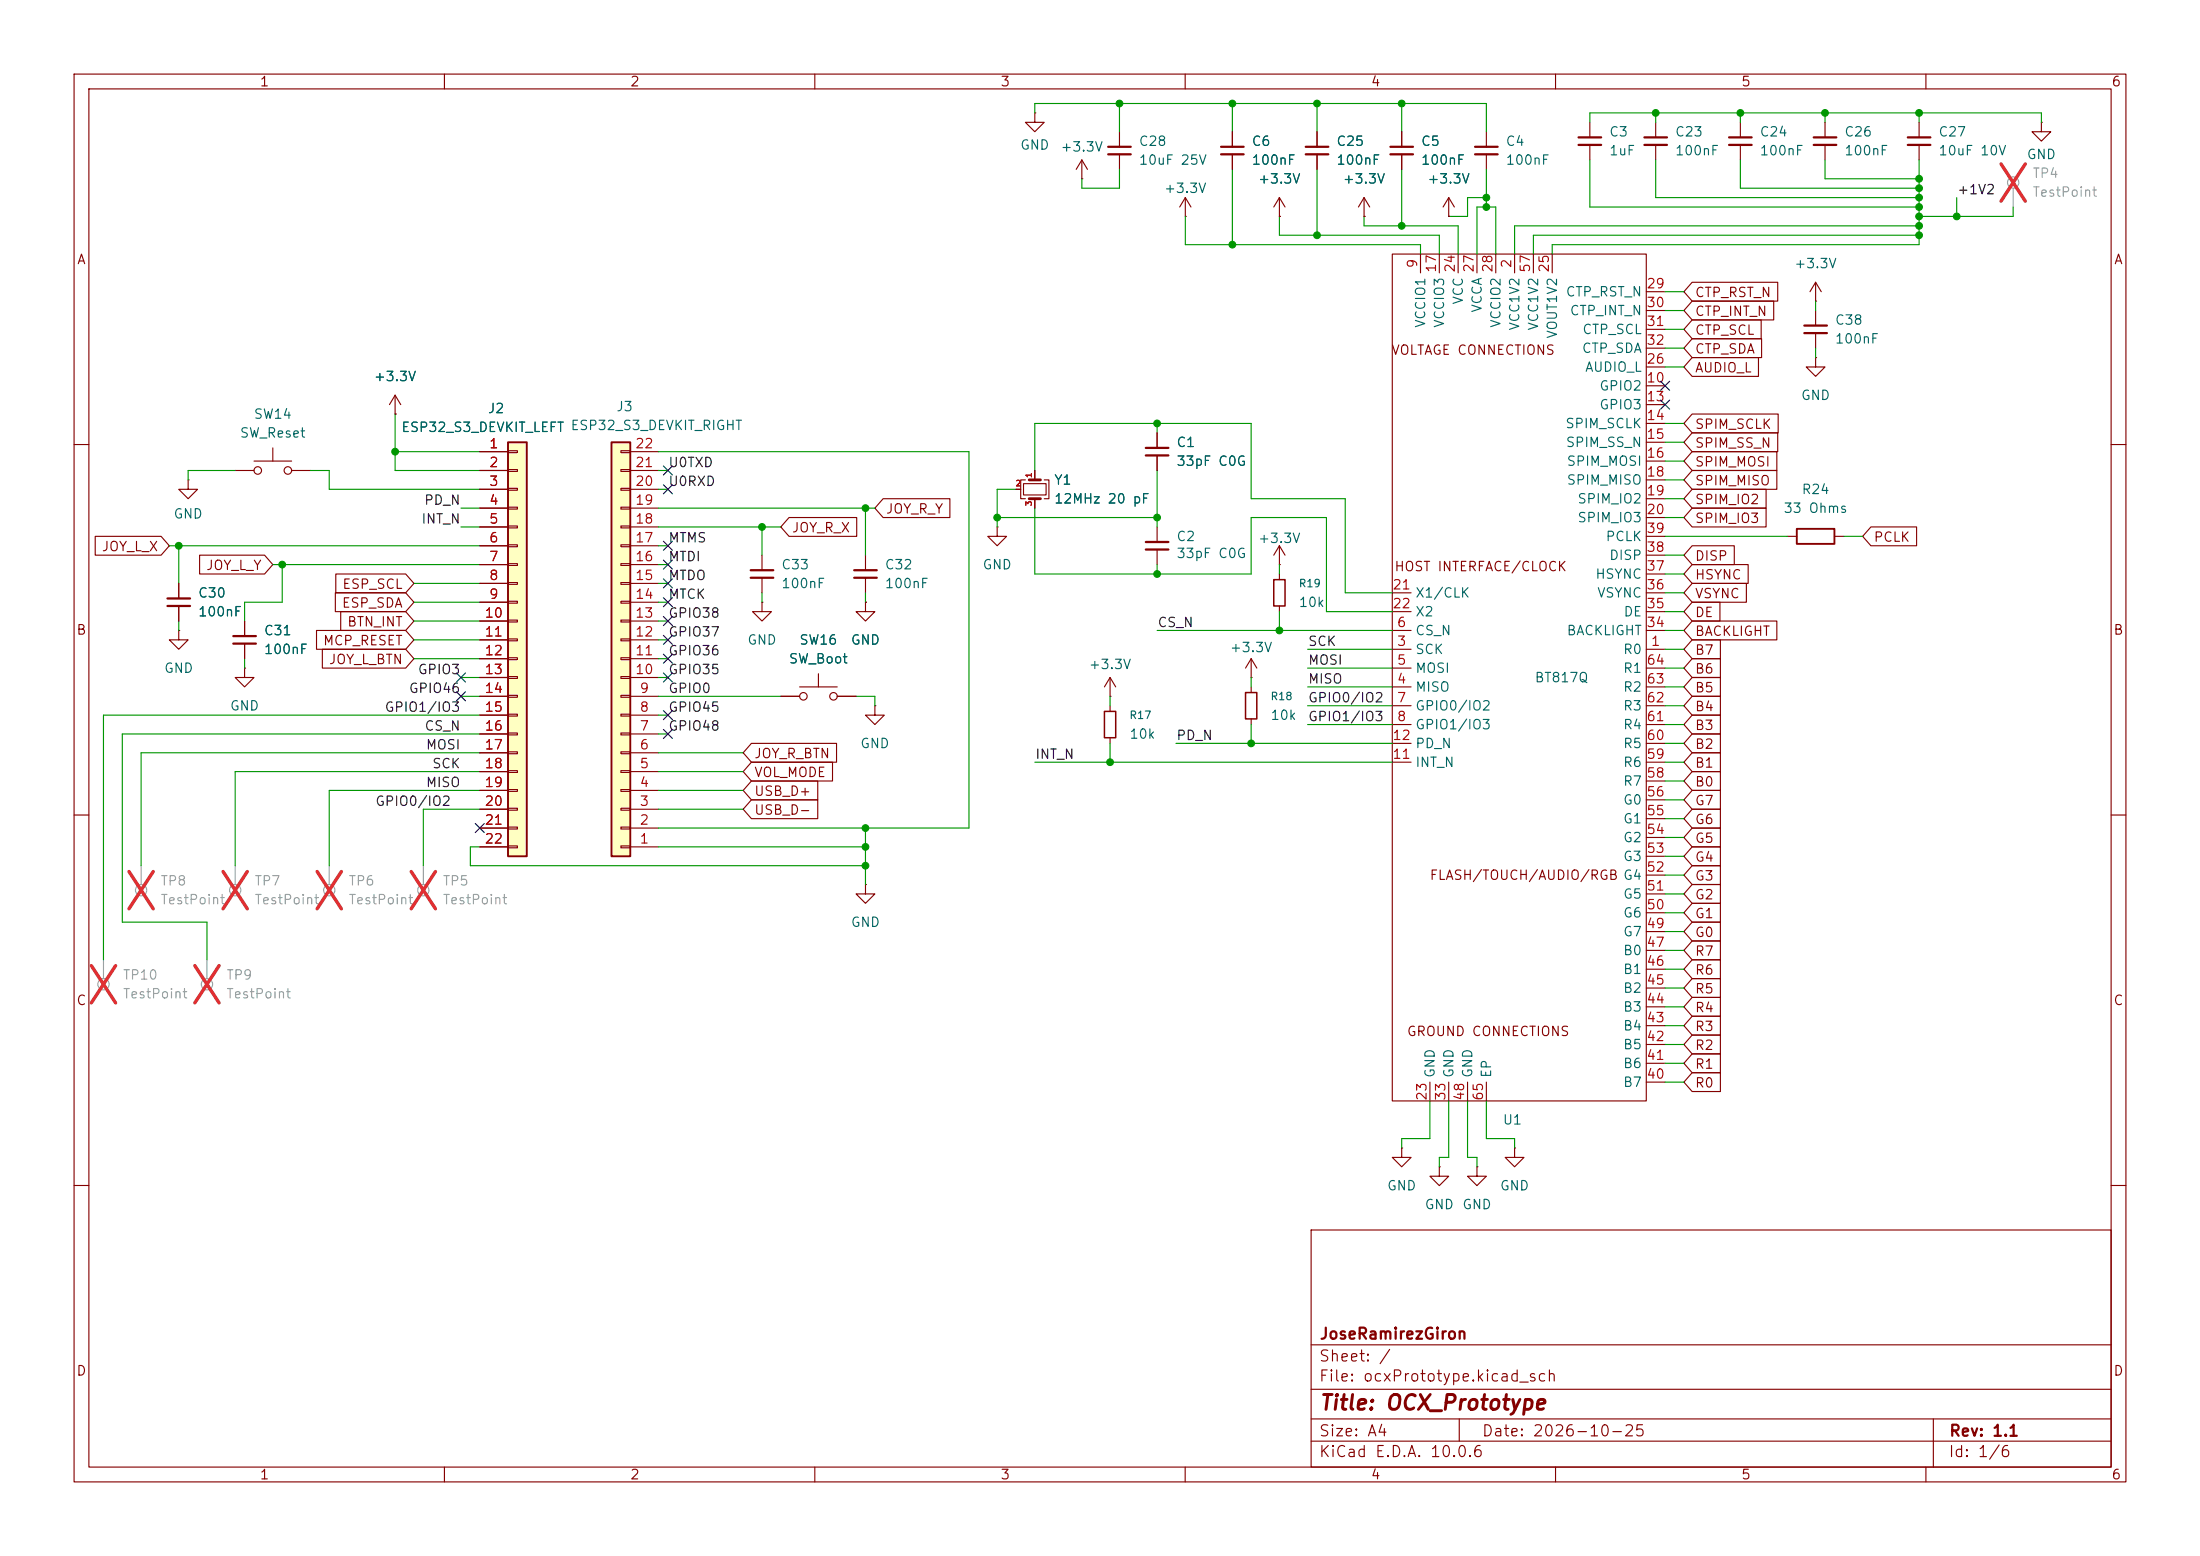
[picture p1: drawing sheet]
<svg xmlns="http://www.w3.org/2000/svg" width="297mm" height="210mm" viewBox="0 0 297 210" stroke-linecap="round" stroke-linejoin="round" font-family="sans-serif">
<g fill="none" stroke="#840000" stroke-width=".15">
<path d="M10 10h277v190h-277zM12 12h273v186h-273zM60 10v2M110 10v2M160 10v2M210 10v2M260 10v2M245.1 41.9v2M245.1 45v2M10 60h2M31.7 63.5h2.6M34.3 62.2h5.1"/>
<path d="M36.8 60.5v1.7M39.4 63.5h2.5M285 60h2M33 83.8v2.1M33 86.9v2M10 110h2M285 110h2M10 160h2M177 166h108v32h-108zM285 160h2M60 198v2M110 198v2"/>
<path d="M160 198v2M177 194.5h108M177 191.5h108M177 187.5h108M177 181.5h108M197 191.5v3M210 198v2M260 198v2M261 191.5v6.5"/>
<circle cx="34.8" cy="63.5" r=".51"/>
<circle cx="38.9" cy="63.5" r=".51"/>
</g>
<path d="M243.6 43.9h3M243.6 45h3M31.5 85.9h3M31.5 86.9h3" fill="none" stroke="#840000" stroke-width=".3"/>
<path d="M82.5 59.7h2.6v55.9h-2.6z" fill="#ffffc2"/>
<path d="M82.5 59.7h2.6v55.9h-2.6z" fill="none" stroke="#840000" stroke-width=".25"/>
<g fill="none" stroke="#840000" stroke-width=".15">
<path d="M151.1 17.8v2M200.7 17.8v2M214.6 16.5v2M214.6 19.6v2M223.5 16.5v2M223.5 19.6v2M234.9 16.5v2M234.9 19.6v2M246.4 16.5v2M246.4 19.6v2M259.1 16.5v2M259.1 19.6v2"/>
<path d="M151.1 20.8v2.1M200.7 20.8v2.1M245.1 38.1l-.8 1.3M245.1 38.1l.8 1.3M245.1 38.1v2.5M53.3 55.9h.1M53.3 53.3l-.7 1.3M53.3 53.3l.8 1.3M53.3 53.3v2.6M245.1 40.6h.1M83.8 78.6h1.3v.3h-1.3zM83.8 76.1h1.3v.2h-1.3z"/>
<path d="M83.8 73.5h1.3v.3h-1.3zM83.8 71h1.3v.2h-1.3zM83.8 68.5h1.3v.2h-1.3zM83.8 65.9h1.3v.3h-1.3zM83.8 63.4h1.3v.2h-1.3zM83.8 60.8h1.3v.3h-1.3zM85.1 78.7h3.8M85.1 76.2h3.8M85.1 73.7h3.8M85.1 71.1h3.8M85.1 68.6h3.8M85.1 66h3.8"/>
<path d="M85.1 63.5h3.8M85.1 61h3.8M83.8 98.9h1.3v.3h-1.3zM83.8 96.4h1.3v.2h-1.3zM83.8 93.9h1.3v.2h-1.3zM83.8 91.3h1.3v.3h-1.3zM83.8 88.8h1.3v.2h-1.3zM83.8 86.2h1.3v.3h-1.3zM83.8 83.7h1.3v.2h-1.3zM83.8 81.2h1.3v.2h-1.3zM85.1 99.1h3.8M85.1 96.5h3.8"/>
<path d="M85.1 94h3.8M85.1 91.4h3.8M85.1 88.9h3.8M85.1 86.4h3.8M85.1 83.8h3.8M85.1 81.3h3.8M83.8 114.2h1.3v.2h-1.3zM83.8 111.6h1.3v.3h-1.3zM83.8 109.1h1.3v.2h-1.3zM83.8 106.6h1.3v.2h-1.3zM83.8 104h1.3v.3h-1.3zM83.8 101.5h1.3v.2h-1.3z"/>
<path d="M85.1 114.3h3.8M85.1 111.8h3.8M85.1 109.2h3.8M85.1 106.7h3.8M85.1 104.1h3.8M85.1 101.6h3.8"/>
</g>
<g fill="none" stroke="#840000" stroke-width=".3">
<path d="M149.6 19.8h3.1M199.1 19.8h3.1M213.1 18.5h3.1M213.1 19.6h3.1M222 18.5h3M222 19.6h3M233.4 18.5h3.1M233.4 19.6h3.1M244.9 18.5h3M244.9 19.6h3M257.6 18.5h3M257.6 19.6h3"/>
<path d="M149.6 20.8h3.1M199.1 20.8h3.1"/>
</g>
<path d="M68.6 59.7h2.5v55.9h-2.5z" fill="#ffffc2"/>
<path d="M68.6 59.7h2.5v55.9h-2.5zM242.6 71.4h5v2h-5z" fill="none" stroke="#840000" stroke-width=".25"/>
<g fill="none" stroke="#840000" stroke-width=".15">
<path d="M139.7 15.2v1.3h1.3l-1.3 1.3-1.3-1.3h1.3M139.7 15.2h.1M166.4 17.8v2M177.8 17.8v2M189.2 17.8v2M275.6 16.5v1.3h1.3l-1.3 1.3-1.3-1.3h1.3M275.6 16.5h.1M146 24.1h.1M146 21.6l-.7 1.3M146 21.6l.8 1.3M146 21.6v2.5M160 29.2h.1"/>
<path d="M160 26.7l-.7 1.2M160 26.7l.8 1.2M160 26.7v2.5M166.4 20.8v2.1M172.7 29.2h.1M172.7 26.7v2.5M172.7 26.7l-.7 1.2M172.7 26.7l.8 1.2M177.8 20.8v2.1M184.1 29.2h.1M184.1 26.7l-.7 1.2M184.1 26.7l.8 1.2"/>
<path d="M184.1 26.7v2.5M188 34.3h34.2v114.3h-34.2zM189.2 20.8v2.1M191.8 34.3v2.5M194.3 34.3v2.5M195.6 29.2h.1M195.6 26.7v2.5M195.6 26.7l-.8 1.2M195.6 26.7l.7 1.2M196.8 34.3v2.5M199.4 34.3v2.5M201.9 34.3v2.5"/>
<path d="M204.5 34.3v2.5M207 34.3v2.5M209.5 34.3v2.5M222.2 39.4h2.6M228.4 38.1h11.6v2.5h-11.6l-1.1-1.2zM53.3 55.9h.1M156.2 58.4v2.1M222.2 52.1h2.6M222.2 54.6h2.6M222.2 57.2h2.6M222.2 59.7h2.6M222.2 49.5h2.6"/>
<path d="M222.2 41.9h2.6M222.2 44.5h2.6M222.2 47h2.6M228.4 55.9h11.7v2.5h-11.7l-1.1-1.2zM228.4 45.7h9.4v2.6h-9.4l-1.1-1.3zM228.4 40.6h11.1v2.6h-11.1l-1.1-1.3zM228.4 43.2h9.4v2.5h-9.4l-1.1-1.2zM228.4 48.3h9v2.5h-9l-1.1-1.3zM228.4 58.4h11.6v2.6h-11.6l-1.1-1.3zM245.1 48.3v1.2h1.3l-1.3 1.3-1.3-1.3h1.3M245.1 48.3h.1M12.9 72.4h8.8l1.2 1.3-1.2 1.2h-8.8z"/>
<path d="M24.1 78.7v2.1M25.4 64.8v1.2h1.3l-1.3 1.3-1.3-1.3h1.3M25.4 64.8h.1M26.9 74.9h8.8l1.1 1.3-1.1 1.3h-8.8zM45.3 77.5h9.5l1.1 1.2-1.1 1.3h-9.5zM64.8 61h3.8M64.8 63.5h3.8M64.8 66h3.8M64.8 68.6h3.8M64.8 71.1h3.8M64.8 73.7h3.8M64.8 76.2h3.8"/>
<path d="M64.8 78.7h3.8M68.6 60.8h1.2v.3h-1.2zM68.6 63.4h1.2v.2h-1.2zM68.6 65.9h1.2v.3h-1.2zM68.6 68.5h1.2v.2h-1.2zM68.6 71h1.2v.2h-1.2zM68.6 73.5h1.2v.3h-1.2zM68.6 76.1h1.2v.2h-1.2zM68.6 78.6h1.2v.3h-1.2zM102.9 74.9v2.1M102.9 78v2M106.5 69.8h9.2v2.6h-9.2l-1.1-1.3z"/>
<path d="M116.8 74.9v2.1M116.8 78v2M119.2 67.3h9v2.6h-9l-1.1-1.3zM134.6 71.1v1.3h1.3l-1.3 1.3-1.3-1.3h1.3M134.6 71.1h.1M137.2 66h.6M138.2 65.3h3v1.5h-3zM138.4 64.8h-.6v2.5h.6M139.7 63.5v1.3M139.7 67.3v1.3M141 64.8h.6v2.5h-.6M156.2 61.5v2"/>
<path d="M156.2 71.1v2.1M156.2 74.2v2M172.7 76.2h.1M172.7 73.7v2.5M172.7 77.5v.7M172.7 73.7l-.7 1.2M172.7 73.7l.8 1.2M222.2 62.2h2.6M222.2 64.8h2.6M222.2 67.3h2.6M222.2 69.9h2.6M222.2 77.5h2.6"/>
<path d="M222.2 74.9h2.6M222.2 72.4h2.6M228.4 66h10v2.6h-10l-1.1-1.3zM228.4 63.5h11.5v2.5h-11.5l-1.1-1.2zM228.4 68.6h10v2.5h-10l-1.1-1.2zM228.4 61h11.5v2.5h-11.5l-1.1-1.3zM228.4 76.2h7.6v2.5h-7.6l-1.1-1.2zM228.4 78.7h7.4v2.6h-7.4l-1.1-1.3zM228.4 73.7h5.7v2.5h-5.7l-1.1-1.3zM241.3 72.4h1.3M247.6 72.4h1.3M252.6 71.1h6.1v2.6h-6.1l-1.1-1.3z"/>
<path d="M24.1 85.1v1.3h1.3l-1.3 1.2-1.2-1.2h1.2M24.1 85.1h.1M24.1 81.8v2M33 90.2v1.2h1.3l-1.3 1.3-1.3-1.3h1.3M33 90.2h.1M33 83.8v2.1M33 86.9v2M42.7 85.1h12.1l1.1 1.3-1.1 1.2h-12.1zM43.5 87.6h11.3l1.1 1.3-1.1 1.3h-11.3zM45.3 80h9.5l1.1 1.3-1.1 1.3h-9.5zM46 82.5h8.8l1.1 1.3-1.1 1.3h-8.8zM64.8 81.3h3.8"/>
<path d="M64.8 83.8h3.8M64.8 86.4h3.8M64.8 88.9h3.8M64.8 91.4h3.8M64.8 94h3.8M64.8 96.5h3.8M64.8 99.1h3.8M68.6 81.2h1.2v.2h-1.2zM68.6 83.7h1.2v.2h-1.2zM68.6 86.2h1.2v.3h-1.2zM68.6 88.8h1.2v.2h-1.2zM68.6 91.3h1.2v.3h-1.2z"/>
<path d="M68.6 93.9h1.2v.2h-1.2zM68.6 96.4h1.2v.2h-1.2zM68.6 98.9h1.2v.3h-1.2zM102.9 81.3v1.3h1.2l-1.2 1.2-1.3-1.2h1.3M102.9 81.3h.1M105.4 94h2.5M107.9 92.7h5.1M110.5 90.9v1.8M113 94h2.6M116.8 81.3v1.3h1.3l-1.3 1.2-1.2-1.2h1.2M116.8 81.3h.1M118.1 95.3v1.2h1.3l-1.3 1.3-1.3-1.3h1.3"/>
<path d="M118.1 95.3h.1M149.9 94h.1M149.9 91.4v2.6M149.9 95.3v.7M149.9 99.6v.7M149.9 91.4l-.8 1.3M149.9 91.4l.7 1.3M168.9 91.4h.1M168.9 88.9v2.5M168.9 92.7v.8M168.9 97v.8M168.9 88.9l-.8 1.3"/>
<path d="M168.9 88.9l.8 1.3M172.7 81.8v.8M188 92.7h2.5M188 87.6h2.5M188 90.2h2.5M188 85.1h2.5M188 95.3h2.5M188 97.8h2.5M188 80h2.5M188 82.6h2.5M222.2 92.7h2.6M222.2 87.6h2.6"/>
<path d="M222.2 90.2h2.6M222.2 85.1h2.6M222.2 95.3h2.6M222.2 97.8h2.6M222.2 80h2.6M222.2 82.6h2.6M228.4 86.4h3.9v2.5h-3.9l-1.1-1.3zM228.4 94h3.9v2.5h-3.9l-1.1-1.2zM228.4 88.9h3.9v2.5h-3.9l-1.1-1.2zM228.4 91.4h3.9v2.6h-3.9l-1.1-1.3zM228.4 96.5h3.9v2.6h-3.9l-1.1-1.3zM228.4 99.1h3.9v2.5h-3.9l-1.1-1.3z"/>
<path d="M228.4 83.8h11.5v2.6h-11.5l-1.1-1.3zM228.4 81.3h3.8v2.5h-3.8l-1.1-1.2zM64.8 101.6h3.8M64.8 104.1h3.8M64.8 106.7h3.8M64.8 109.2h3.8M64.8 111.8h3.8M64.8 114.3h3.8M68.6 101.5h1.2v.2h-1.2zM68.6 104h1.2v.3h-1.2zM68.6 106.6h1.2v.2h-1.2zM68.6 109.1h1.2v.2h-1.2z"/>
<path d="M68.6 111.6h1.2v.3h-1.2zM68.6 114.2h1.2v.2h-1.2zM101.4 100.3h11.5v2.6h-11.5l-1.1-1.3zM101.4 102.9h11v2.5h-11l-1.1-1.3zM101.4 105.4h9v2.6h-9l-1.1-1.3zM101.4 107.9h9v2.6h-9l-1.1-1.3zM116.8 119.4v1.3h1.3l-1.3 1.2-1.2-1.2h1.2M116.8 119.4h.1M188 102.9h2.5M188 100.3h2.5M222.2 102.9h2.6M222.2 100.3h2.6"/>
<path d="M222.2 118.1h2.6M222.2 115.6h2.6M222.2 113h2.6M222.2 110.5h2.6M222.2 108h2.6M222.2 105.4h2.6M228.4 109.2h3.9v2.6h-3.9l-1.1-1.3zM228.4 119.4h3.9v2.5h-3.9l-1.1-1.2zM228.4 111.8h3.9v2.5h-3.9l-1.1-1.3zM228.4 114.3h3.9v2.5h-3.9l-1.1-1.2zM228.4 116.8h3.9v2.6h-3.9l-1.1-1.3zM228.4 106.7h3.9v2.5h-3.9l-1.1-1.2z"/>
<path d="M228.4 104.1h3.9v2.6h-3.9l-1.1-1.3zM228.4 101.6h3.9v2.5h-3.9l-1.1-1.2zM222.2 138.4h2.6M222.2 135.9h2.6M222.2 133.4h2.6M222.2 130.8h2.6M222.2 128.3h2.6M222.2 125.7h2.6M222.2 123.2h2.6M222.2 120.7h2.6M228.4 127h3.9v2.5h-3.9l-1.1-1.2zM228.4 124.5h3.9v2.5h-3.9l-1.1-1.3z"/>
<path d="M228.4 121.9h3.9v2.6h-3.9l-1.1-1.3zM228.4 129.5h3.9v2.6h-3.9l-1.1-1.3zM228.4 132.1h3.9v2.5h-3.9l-1.1-1.2zM228.4 134.6h3.9v2.6h-3.9l-1.1-1.3zM228.4 137.2h3.9v2.5h-3.9l-1.1-1.3zM228.4 139.7h3.9v2.5h-3.9l-1.1-1.2zM189.2 154.9v1.3h1.3l-1.3 1.3-1.2-1.3h1.2M189.2 154.9h.1M193 146.1v2.5M194.3 157.5v1.3h1.3l-1.3 1.2-1.3-1.2h1.3M194.3 157.5h.1M195.6 146.1v2.5"/>
<path d="M198.1 146.1v2.5M199.4 157.5v1.3h1.3l-1.3 1.2-1.3-1.2h1.3M199.4 157.5h.1M200.7 146.1v2.5M204.5 154.9v1.3h1.2l-1.2 1.3-1.3-1.3h1.3M204.5 154.9h.1M222.2 146.1h2.6M222.2 143.5h2.6M222.2 141h2.6M228.4 142.2h3.9v2.6h-3.9l-1.1-1.3zM228.4 144.8h3.9v2.5h-3.9l-1.1-1.2z"/>
<circle cx="108.5" cy="94" r=".51"/>
<circle cx="112.5" cy="94" r=".51"/>
</g>
<g fill="none" stroke="#a1a1a1" stroke-width=".15">
<path d="M271.8 25.4v2.5M19 116.8v2.6M31.7 116.8v2.6M44.4 116.8v2.6M57.1 116.8v2.6M14 129.5v2.6M27.9 129.5v2.6"/>
<circle cx="271.8" cy="24.6" r=".76"/>
<circle cx="14" cy="132.8" r=".76"/>
<circle cx="19" cy="120.1" r=".76"/>
<circle cx="27.9" cy="132.8" r=".76"/>
<circle cx="31.7" cy="120.1" r=".76"/>
<circle cx="44.4" cy="120.1" r=".76"/>
<circle cx="57.1" cy="120.1" r=".76"/>
</g>
<g fill="none" stroke="#e12e31" stroke-width=".46">
<path d="M270.1 22.1l3.3 5.1M273.4 22.1l-3.3 5.1M17.4 117.6l3.3 5.1M20.7 117.6l-3.3 5.1M30.1 117.6l3.3 5.1M33.4 117.6l-3.3 5.1M42.8 117.6l3.3 5.1M46.1 117.6l-3.3 5.1M55.5 117.6l3.3 5.1M58.8 117.6l-3.3 5.1M12.3 130.3l3.3 5.1M15.6 130.3l-3.3 5.1"/>
<path d="M26.3 130.3l3.3 5.1M29.6 130.3l-3.3 5.1"/>
</g>
<path d="M138.9 64.8h1.6M138.9 67.3h1.6" fill="none" stroke="#840000" stroke-width=".38"/>
<path d="M172 78.2h1.5v3.6h-1.5zM149.1 96h1.5v3.6h-1.5zM168.1 93.5h1.6v3.5h-1.6z" fill="none" stroke="#840000" stroke-width=".2"/>
<g fill="none" stroke="#840000" stroke-width=".3">
<path d="M164.8 19.8h3.1M176.3 19.8h3M187.7 19.8h3.1M164.8 20.8h3.1M176.3 20.8h3M187.7 20.8h3.1M101.3 77h3.1M101.3 78h3.1M115.3 77h3.1M115.3 78h3.1M154.7 61.5h3M154.7 60.5h3"/>
<path d="M154.7 74.2h3M154.7 73.2h3M22.6 80.8h3.1M22.6 81.8h3.1"/>
</g>
<g fill="none" stroke="#009600" stroke-width=".15">
<path d="M139.7 15.2v-1.2h61v3.8M151.1 14v3.8M166.4 14v3.8M177.8 14v3.8M189.2 14v3.8M214.6 16.5v-1.3h61v1.3M223.5 15.2v1.3M234.9 15.2v1.3M246.4 15.2v1.3M259.1 15.2v1.3M151.1 22.9v2.5h-5.1v-1.3M160 29.2v3.8h31.8v1.3"/>
<path d="M166.4 22.9v10.1M172.7 29.2v2.6h21.6v2.5M177.8 22.9v8.9M184.1 29.2v1.3h12.7v3.8M189.2 22.9v7.6M199.4 34.3v-6.4h2.5v6.4M200.7 22.9v5M200.7 26.7h-2.6v2.5h-2.5M214.6 21.6v6.3h44.5M223.5 21.6v5.1h35.6M224.8 39.4h2.5M234.9 21.6v3.8h24.2"/>
<path d="M246.4 21.6v2.5h12.7M259.1 30.5h-54.6v3.8M259.1 31.8h-52.1v2.5M259.1 21.6v11.4h-49.6v1.3M264.2 26.7v2.5M271.8 27.9v1.3h-12.7M53.3 55.9v7.6h11.5M156.2 57.2v1.2M224.8 47h2.5M224.8 44.5h2.5M224.8 57.2h2.5M224.8 59.7h2.5"/>
<path d="M224.8 49.5h2.5M224.8 41.9h2.5M245.1 40.6v1.3M245.1 47v1.3M22.9 73.7h41.9M24.1 73.7v5M31.7 63.5h-6.3v1.3M36.8 76.2h28M38.1 76.2v5.1h-5.1v2.5M41.9 63.5h2.5v2.5h20.4M53.3 61h11.5M55.9 78.7h8.9"/>
<path d="M62.2 68.6h2.6M62.2 71.1h2.6M88.9 63.5h1.3M88.9 68.6h29.2M88.9 61h41.9v50.8h-41.9M88.9 66h1.3M88.9 71.1h16.5M88.9 78.7h1.3M88.9 76.2h1.3M88.9 73.7h1.3M102.9 71.1v3.8M116.8 68.6v6.3"/>
<path d="M134.6 69.9h21.6M137.2 66h-2.6v5.1M139.7 63.5v-6.3h29.2v10.1h12.7v12.7h6.4M139.7 68.6v8.9h29.2v-7.6h10.2v12.7h8.9M156.2 63.5v7.6M156.2 76.2v1.3M172.7 76.2v1.3M224.8 72.4h16.5M224.8 69.9h2.5M224.8 64.8h2.5M224.8 62.2h2.5M224.8 67.3h2.5"/>
<path d="M224.8 77.5h2.5M224.8 74.9h2.5M248.9 72.4h2.6M24.1 83.8v1.3M33 88.9v1.3M55.9 81.3h8.9M55.9 86.4h8.9M55.9 83.8h8.9M55.9 88.9h8.9M62.2 94h2.6M62.2 91.4h2.6M64.8 99.1h-48.3v25.4h11.4v5"/>
<path d="M64.8 96.5h-50.8v33M88.9 81.3h1.3M88.9 86.4h1.3M88.9 83.8h1.3M88.9 99.1h1.3M88.9 96.5h1.3M88.9 94h16.5M88.9 88.9h1.3M88.9 91.4h1.3M102.9 80v1.3M115.6 94h2.5v1.3M116.8 80v1.3"/>
<path d="M149.9 94v1.3M156.2 85.1h31.8M168.9 91.4v1.3M168.9 97.8v2.5M172.7 82.6v2.5M176.5 92.7h11.5M176.5 87.6h11.5M176.5 90.2h11.5M176.5 95.3h11.5M176.5 97.8h11.5M224.8 92.7h2.5M224.8 87.6h2.5"/>
<path d="M224.8 90.2h2.5M224.8 95.3h2.5M224.8 97.8h2.5M224.8 85.1h2.5M224.8 82.6h2.5M224.8 80h2.5M64.8 106.7h-20.4v10.1M64.8 114.3h-1.3v2.5h53.3M64.8 104.1h-33.1v12.7M64.8 101.6h-45.8v15.2M64.8 109.2h-7.7v7.6M88.9 114.3h27.9"/>
<path d="M88.9 106.7h11.4M88.9 104.1h11.4M88.9 101.6h11.4M88.9 109.2h11.4M116.8 111.8v7.6M139.7 102.9h48.3M149.9 100.3v2.6M158.7 100.3h29.3M224.8 102.9h2.5M224.8 100.3h2.5M224.8 113h2.5M224.8 115.6h2.5"/>
<path d="M224.8 118.1h2.5M224.8 110.5h2.5M224.8 105.4h2.5M224.8 108h2.5M224.8 138.4h2.5M224.8 125.7h2.5M224.8 128.3h2.5M224.8 123.2h2.5M224.8 120.7h2.5M224.8 130.8h2.5M224.8 133.4h2.5M224.8 135.9h2.5"/>
<path d="M193 148.6v5.1h-3.8v1.2M195.6 148.6v7.6h-1.3v1.3M198.1 148.6v7.6h1.3v1.3M200.7 148.6v5.1h3.8v1.2M224.8 143.5h2.5M224.8 141h2.5M224.8 146.1h2.5"/>
</g>
<g fill="none" stroke="#000084" stroke-width=".15">
<path d="M224.2 54l1.2 1.2M224.2 51.5l1.2 1.2M225.4 54l-1.2 1.2M225.4 51.5l-1.2 1.2M89.6 78.1l1.2 1.2M89.6 65.4l1.2 1.2M89.6 73.1l1.2 1.2M89.6 75.6l1.2 1.2M89.6 62.9l1.2 1.2M90.8 65.4l-1.2 1.2M90.8 78.1l-1.2 1.2M90.8 73.1l-1.2 1.2"/>
<path d="M90.8 75.6l-1.2 1.2M90.8 62.9l-1.2 1.2M61.6 93.4l1.2 1.2M61.6 90.8l1.2 1.2M62.8 93.4l-1.2 1.2M62.8 90.8l-1.2 1.2M89.6 83.2l1.2 1.2M89.6 95.9l1.2 1.2M89.6 80.7l1.2 1.2M89.6 98.5l1.2 1.2M89.6 90.8l1.2 1.2M89.6 88.3l1.2 1.2"/>
<path d="M89.6 85.8l1.2 1.2M90.8 83.2l-1.2 1.2M90.8 95.9l-1.2 1.2M90.8 80.7l-1.2 1.2M90.8 98.5l-1.2 1.2M90.8 90.8l-1.2 1.2M90.8 88.3l-1.2 1.2M90.8 85.8l-1.2 1.2M64.2 111.2l1.2 1.2M65.4 111.2l-1.2 1.2"/>
</g>
<g fill="#009600" stroke="#009600" stroke-width=".14">
<circle cx="134.6" cy="69.9" r=".46"/>
<circle cx="116.8" cy="68.6" r=".46"/>
<circle cx="38.1" cy="76.2" r=".46"/>
<circle cx="24.1" cy="73.7" r=".46"/>
<circle cx="156.2" cy="77.5" r=".46"/>
<circle cx="156.2" cy="69.9" r=".46"/>
<circle cx="156.2" cy="57.2" r=".46"/>
<circle cx="149.9" cy="102.9" r=".46"/>
<circle cx="116.8" cy="111.8" r=".46"/>
<circle cx="116.8" cy="114.3" r=".46"/>
<circle cx="116.8" cy="116.8" r=".46"/>
<circle cx="53.3" cy="61" r=".46"/>
<circle cx="102.9" cy="71.1" r=".46"/>
<circle cx="234.9" cy="15.2" r=".46"/>
<circle cx="200.7" cy="26.7" r=".46"/>
<circle cx="200.7" cy="27.9" r=".46"/>
<circle cx="223.5" cy="15.2" r=".46"/>
<circle cx="259.1" cy="15.2" r=".46"/>
<circle cx="259.1" cy="24.1" r=".46"/>
<circle cx="259.1" cy="25.4" r=".46"/>
<circle cx="259.1" cy="26.7" r=".46"/>
<circle cx="259.1" cy="29.2" r=".46"/>
<circle cx="259.1" cy="30.5" r=".46"/>
<circle cx="259.1" cy="31.8" r=".46"/>
<circle cx="259.1" cy="27.9" r=".46"/>
<circle cx="264.2" cy="29.2" r=".46"/>
<circle cx="246.4" cy="15.2" r=".46"/>
<circle cx="166.4" cy="14" r=".46"/>
<circle cx="177.8" cy="14" r=".46"/>
<circle cx="189.2" cy="14" r=".46"/>
<circle cx="151.1" cy="14" r=".46"/>
<circle cx="172.7" cy="85.1" r=".46"/>
<circle cx="168.9" cy="100.3" r=".46"/>
<circle cx="177.8" cy="31.8" r=".46"/>
<circle cx="189.2" cy="30.5" r=".46"/>
<circle cx="166.4" cy="33" r=".46"/>
</g>
<text font-size="2" fill="#840000" x="178" y="190.8">Title: OCX_Prototype</text>
<g font-size="1.5" fill="#840000">
<text x="178" y="184.1">Sheet: /</text>
<text x="178" y="181.1">JoseRamirezGiron</text>
<text x="178" y="186.8">File: ocxPrototype.kicad_sch</text>
<text x="178" y="197">KiCad E.D.A. 10.0.6</text>
<text x="178" y="194.2">Size: A4</text>
<text x="200" y="194.2">Date: 2026-10-25</text>
<text x="263" y="197">Id: 1/6</text>
<text x="263" y="194.2">Rev: 1.1</text>
</g>
<g font-size="1.3" fill="#840000">
<text x="35" y="12">1</text>
<text x="85" y="12">2</text>
<text x="135" y="12">3</text>
<text x="185" y="12">4</text>
<text x="235" y="12">5</text>
<text x="285" y="12">6</text>
<text x="10.3" y="36">A</text>
<text x="285.3" y="36">A</text>
<text x="228.7" y="40.4">CTP_RST_N</text>
<text x="228.7" y="43">CTP_INT_N</text>
<text x="228.7" y="45.5">CTP_SCL</text>
<text x="187.7" y="48.2">VOLTAGE CONNECTIONS</text>
<text x="228.7" y="48">CTP_SDA</text>
<text x="228.7" y="50.6">AUDIO_L</text>
<text x="228.7" y="58.2">SPIM_SCLK</text>
<text x="228.7" y="65.8">SPIM_MISO</text>
<text x="228.7" y="63.3">SPIM_MOSI</text>
<text x="228.7" y="60.7">SPIM_SS_N</text>
<text x="119.5" y="69.6">JOY_R_Y</text>
<text x="228.7" y="68.4">SPIM_IO2</text>
<text x="228.7" y="70.9">SPIM_IO3</text>
<text x="13.6" y="74.7">JOY_L_X</text>
<text x="27.7" y="77.3">JOY_L_Y</text>
<text x="106.8" y="72.2">JOY_R_X</text>
<text x="188.2" y="77.4">HOST INTERFACE/CLOCK</text>
<text x="228.7" y="76">DISP</text>
<text x="252.9" y="73.4">PCLK</text>
<text x="46.1" y="82.3">ESP_SDA</text>
<text x="46.1" y="79.8">ESP_SCL</text>
<text x="228.7" y="83.6">DE</text>
<text x="228.7" y="78.5">HSYNC</text>
<text x="228.7" y="81.1">VSYNC</text>
<text x="10.2" y="86">B</text>
<text x="43.5" y="87.4">MCP_RESET</text>
<text x="44.3" y="90">JOY_L_BTN</text>
<text x="46.8" y="84.9">BTN_INT</text>
<text x="228.7" y="88.7">B7</text>
<text x="228.7" y="86.1">BACKLIGHT</text>
<text x="285.2" y="86">B</text>
<text x="228.7" y="91.2">B6</text>
<text x="228.7" y="93.8">B5</text>
<text x="228.7" y="96.3">B4</text>
<text x="228.7" y="98.8">B3</text>
<text x="228.7" y="101.4">B2</text>
<text x="101.7" y="102.7">JOY_R_BTN</text>
<text x="101.7" y="105.2">VOL_MODE</text>
<text x="101.7" y="107.7">USB_D+</text>
<text x="228.7" y="106.5">B0</text>
<text x="228.7" y="103.9">B1</text>
<text x="101.7" y="110.3">USB_D-</text>
<text x="228.7" y="111.5">G6</text>
<text x="228.7" y="109">G7</text>
<text x="192.9" y="119.1">FLASH/TOUCH/AUDIO/RGB G4</text>
<text x="228.7" y="114.1">G5</text>
<text x="228.7" y="116.6">G4</text>
<text x="228.7" y="119.2">G3</text>
<text x="228.7" y="124.2">G1</text>
<text x="228.7" y="121.7">G2</text>
<text x="228.7" y="129.3">R7</text>
<text x="228.7" y="126.8">G0</text>
<text x="228.7" y="131.9">R6</text>
<text x="10.2" y="136">C</text>
<text x="228.7" y="134.4">R5</text>
<text x="228.7" y="136.9">R4</text>
<text x="285.2" y="136">C</text>
<text x="189.8" y="140.2">GROUND CONNECTIONS</text>
<text x="228.7" y="139.5">R3</text>
<text x="228.7" y="142">R2</text>
<text x="228.7" y="144.6">R1</text>
<text x="228.7" y="147.1">R0</text>
<text x="10.2" y="186">D</text>
<text x="285.2" y="186">D</text>
<text x="35" y="200">1</text>
<text x="85" y="200">2</text>
<text x="135" y="200">3</text>
<text x="185" y="200">4</text>
<text x="235" y="200">5</text>
<text x="285" y="200">6</text>
</g>
<g font-size="1.3" fill="#006464">
<text x="137.6" y="20.5">GND</text>
<text x="143.1" y="20.8">+3.3V</text>
<text x="153.7" y="20">C28</text>
<text x="153.7" y="22.6">10uF 25V</text>
<text x="168.9" y="20">C6</text>
<text x="168.9" y="22.6">100nF</text>
<text x="180.3" y="20">C25</text>
<text x="180.3" y="22.6">100nF</text>
<text x="191.8" y="20">C5</text>
<text x="191.8" y="22.6">100nF</text>
<text x="203.2" y="20">C4</text>
<text x="203.2" y="22.6">100nF</text>
<text x="217.2" y="18.7">C3</text>
<text x="217.2" y="21.3">1uF</text>
<text x="226" y="18.7">C23</text>
<text x="226" y="21.3">100nF</text>
<text x="237.5" y="18.7">C24</text>
<text x="237.5" y="21.3">100nF</text>
<text x="248.9" y="18.7">C26</text>
<text x="248.9" y="21.3">100nF</text>
<text x="261.6" y="18.7">C27</text>
<text x="261.6" y="21.3">10uF 10V</text>
<text x="273.5" y="21.8">GND</text>
<text x="157.1" y="26.4">+3.3V</text>
<text x="169.8" y="25.1">+3.3V</text>
<text x="181.2" y="25.1">+3.3V</text>
<text x="192.6" y="25.1">+3.3V</text>
<text x="197.8" y="41.2" transform="rotate(-90 197.8 41.2)">VCC</text>
<text x="211.3" y="40.3">CTP_RST_N</text>
<text x="242.1" y="36.5">+3.3V</text>
<text x="192.7" y="44.3" transform="rotate(-90 192.7 44.3)">VCCIO1</text>
<text x="195.3" y="44.3" transform="rotate(-90 195.3 44.3)">VCCIO3</text>
<text x="200.4" y="42.3" transform="rotate(-90 200.4 42.3)">VCCA</text>
<text x="202.9" y="44.3" transform="rotate(-90 202.9 44.3)">VCCIO2</text>
<text x="205.4" y="44.7" transform="rotate(-90 205.4 44.7)">VCC1V2</text>
<text x="208" y="44.7" transform="rotate(-90 208 44.7)">VCC1V2</text>
<text x="210.5" y="45.8" transform="rotate(-90 210.5 45.8)">VOUT1V2</text>
<text x="211.8" y="42.9">CTP_INT_N</text>
<text x="213.5" y="48">CTP_SDA</text>
<text x="213.5" y="45.4">CTP_SCL</text>
<text x="247.6" y="44.1">C38</text>
<text x="247.6" y="46.7">100nF</text>
<text x="50.4" y="51.8">+3.3V</text>
<text x="213.9" y="50.5">AUDIO_L</text>
<text x="215.8" y="53">GPIO2</text>
<text x="32.3" y="59.4">SW_Reset</text>
<text x="34.2" y="56.8">SW14</text>
<text x="54.1" y="58.6">ESP32_S3_DEVKIT_LEFT ESP32_S3_DEVKIT_RIGHT</text>
<text x="54.1" y="58.6">ESP32_S3_DEVKIT_LEFT</text>
<text x="65.8" y="56.1">J2</text>
<text x="83.1" y="55.8">J3</text>
<text x="211.2" y="58.1">SPIM_SCLK</text>
<text x="215.8" y="55.6">GPIO3</text>
<text x="243" y="54.3">GND</text>
<text x="142.2" y="65.7">Y1</text>
<text x="158.7" y="60.7">C1</text>
<text x="158.7" y="63.2">33pF C0G</text>
<text x="211.3" y="60.7">SPIM_SS_N</text>
<text x="211.4" y="63.2">SPIM_MOSI</text>
<text x="211.4" y="65.7">SPIM_MISO</text>
<text x="23.3" y="70.3">GND</text>
<text x="142.2" y="68.3">12MHz 20 pF</text>
<text x="212.9" y="68.3">SPIM_IO2</text>
<text x="212.9" y="70.8">SPIM_IO3</text>
<text x="240.7" y="69.5">33 Ohms</text>
<text x="243.1" y="67">R24</text>
<text x="105.4" y="77.2">C33</text>
<text x="119.4" y="77.2">C32</text>
<text x="132.6" y="77.2">GND</text>
<text x="158.7" y="73.4">C2</text>
<text x="158.7" y="75.6">33pF C0G</text>
<text x="169.8" y="73.6">+3.3V</text>
<text x="216.7" y="73.4">PCLK</text>
<text x="217.2" y="75.9">DISP</text>
<text x="26.7" y="81">C30</text>
<text x="26.7" y="83.5">100nF</text>
<text x="105.4" y="79.7">100nF</text>
<text x="119.4" y="79.7">100nF</text>
<text x="175.2" y="82.2">10k</text>
<text x="191" y="81">X1/CLK</text>
<text x="191" y="83.5">X2</text>
<text x="215.3" y="78.4">HSYNC</text>
<text x="215.5" y="81">VSYNC</text>
<text x="219.1" y="83.5">DE</text>
<text x="35.5" y="86.1">C31</text>
<text x="35.5" y="88.6">100nF</text>
<text x="100.8" y="87.3">GND</text>
<text x="106.4" y="89.9">SW_Boot</text>
<text x="107.8" y="87.3">SW16</text>
<text x="114.8" y="87.3">GND</text>
<text x="165.9" y="88.3">+3.3V</text>
<text x="191" y="88.6">SCK</text>
<text x="191" y="86.1">CS_N</text>
<text x="211.4" y="86.1">BACKLIGHT</text>
<text x="219" y="88.6">R0</text>
<text x="22.1" y="91.1">GND</text>
<text x="146.9" y="90.6">+3.3V</text>
<text x="191" y="93.7">MISO</text>
<text x="191" y="91.1">MOSI</text>
<text x="207.1" y="92.4">BT817Q</text>
<text x="219" y="93.7">R2</text>
<text x="219" y="91.1">R1</text>
<text x="31" y="96.2">GND</text>
<text x="116" y="101.3">GND</text>
<text x="152.4" y="100">10k</text>
<text x="171.4" y="97.5">10k</text>
<text x="191" y="96.2">GPIO0/IO2</text>
<text x="191" y="98.8">GPIO1/IO3</text>
<text x="191" y="101.3">PD_N</text>
<text x="219" y="101.3">R5</text>
<text x="219" y="98.8">R4</text>
<text x="219" y="96.2">R3</text>
<text x="191" y="103.8">INT_N</text>
<text x="219" y="106.4">R7</text>
<text x="219" y="103.8">R6</text>
<text x="219" y="114">G2</text>
<text x="219" y="111.5">G1</text>
<text x="219" y="108.9">G0</text>
<text x="219" y="116.5">G3</text>
<text x="114.8" y="125.4">GND</text>
<text x="219" y="124.2">G6</text>
<text x="219" y="121.6">G5</text>
<text x="219" y="131.8">B1</text>
<text x="219" y="129.2">B0</text>
<text x="219" y="126.7">G7</text>
<text x="219" y="136.9">B3</text>
<text x="219" y="134.3">B2</text>
<text x="219" y="141.9">B5</text>
<text x="219" y="139.4">B4</text>
<text x="194" y="145.6" transform="rotate(-90 194 145.6)">GND</text>
<text x="196.5" y="145.6" transform="rotate(-90 196.5 145.6)">GND</text>
<text x="199.1" y="145.6" transform="rotate(-90 199.1 145.6)">GND</text>
<text x="201.6" y="145.6" transform="rotate(-90 201.6 145.6)">EP</text>
<text x="219" y="147">B7</text>
<text x="219" y="144.5">B6</text>
<text x="202.8" y="152.1">U1</text>
<text x="187.2" y="161">GND</text>
<text x="202.4" y="161">GND</text>
<text x="192.2" y="163.5">GND</text>
<text x="197.3" y="163.5">GND</text>
</g>
<g font-size="1.3" fill="#0f0f0f">
<text x="264.1" y="26.5">+1V2</text>
<text x="90.1" y="65.9">U0RXD</text>
<text x="90.1" y="63.4">U0TXD</text>
<text x="56.8" y="71">INT_N</text>
<text x="57.2" y="68.5">PD_N</text>
<text x="90.1" y="76.1">MTDI</text>
<text x="90.1" y="73.5">MTMS</text>
<text x="90.1" y="78.6">MTDO</text>
<text x="90.1" y="81.2">MTCK</text>
<text x="90.1" y="83.7">GPIO38</text>
<text x="90.1" y="86.2">GPIO37</text>
<text x="90.1" y="88.8">GPIO36</text>
<text x="156.2" y="85">CS_N</text>
<text x="176.5" y="87.5">SCK</text>
<text x="55.1" y="93.9">GPIO46</text>
<text x="56.3" y="91.3">GPIO3</text>
<text x="90.1" y="93.9">GPIO0</text>
<text x="90.1" y="91.3">GPIO35</text>
<text x="176.5" y="95.1">GPIO0/IO2</text>
<text x="176.5" y="92.6">MISO</text>
<text x="176.5" y="90">MOSI</text>
<text x="51.8" y="96.4">GPIO1/IO3</text>
<text x="57.2" y="98.9">CS_N</text>
<text x="57.4" y="101.5">MOSI</text>
<text x="90.1" y="96.4">GPIO45</text>
<text x="90.1" y="98.9">GPIO48</text>
<text x="158.7" y="100.2">PD_N</text>
<text x="176.5" y="97.7">GPIO1/IO3</text>
<text x="57.4" y="106.6">MISO</text>
<text x="58.3" y="104">SCK</text>
<text x="139.7" y="102.7">INT_N</text>
<text x="50.6" y="109.1">GPIO0/IO2</text>
</g>
<g font-size="1.3" fill="#989898">
<text x="274.3" y="24.3">TP4</text>
<text x="274.3" y="26.9">TestPoint</text>
<text x="21.6" y="119.8">TP8</text>
<text x="34.3" y="119.8">TP7</text>
<text x="47" y="119.8">TP6</text>
<text x="59.7" y="119.8">TP5</text>
<text x="21.6" y="122.4">TestPoint</text>
<text x="34.3" y="122.4">TestPoint</text>
<text x="47" y="122.4">TestPoint</text>
<text x="59.7" y="122.4">TestPoint</text>
<text x="16.5" y="132.5">TP10</text>
<text x="16.5" y="135.1">TestPoint</text>
<text x="30.5" y="132.5">TP9</text>
<text x="30.5" y="135.1">TestPoint</text>
</g>
<g font-size="1.3" fill="#a90000">
<text x="191.6" y="36.3" transform="rotate(-90 191.6 36.3)">9</text>
<text x="194.2" y="36.9" transform="rotate(-90 194.2 36.9)">17</text>
<text x="196.7" y="36.9" transform="rotate(-90 196.7 36.9)">24</text>
<text x="199.3" y="36.9" transform="rotate(-90 199.3 36.9)">27</text>
<text x="201.8" y="36.9" transform="rotate(-90 201.8 36.9)">28</text>
<text x="204.3" y="36.3" transform="rotate(-90 204.3 36.3)">2</text>
<text x="206.9" y="36.9" transform="rotate(-90 206.9 36.9)">57</text>
<text x="209.4" y="36.9" transform="rotate(-90 209.4 36.9)">25</text>
<text x="222.2" y="39.2">29</text>
<text x="222.2" y="41.8">30</text>
<text x="222.2" y="44.3">31</text>
<text x="222.2" y="46.9">32</text>
<text x="222.2" y="51.9">10</text>
<text x="222.2" y="49.4">26</text>
<text x="222.2" y="54.5">13</text>
<text x="222.2" y="57">14</text>
<text x="222.2" y="59.6">15</text>
<text x="65.9" y="60.8">1</text>
<text x="65.9" y="63.4">2</text>
<text x="65.9" y="65.9">3</text>
<text x="85.7" y="65.9">20</text>
<text x="85.7" y="63.4">21</text>
<text x="85.7" y="60.8">22</text>
<text x="222.2" y="62.1">16</text>
<text x="222.2" y="64.6">18</text>
<text x="65.9" y="68.4">4</text>
<text x="65.9" y="71">5</text>
<text x="85.7" y="71">18</text>
<text x="85.7" y="68.4">19</text>
<text x="222.2" y="67.2">19</text>
<text x="222.2" y="69.7">20</text>
<text x="65.9" y="73.5">6</text>
<text x="65.9" y="76.1">7</text>
<text x="85.7" y="76.1">16</text>
<text x="85.7" y="73.5">17</text>
<text x="222.2" y="77.3">37</text>
<text x="222.2" y="74.8">38</text>
<text x="222.2" y="72.3">39</text>
<text x="65.3" y="83.7">10</text>
<text x="65.9" y="78.6">8</text>
<text x="65.9" y="81.1">9</text>
<text x="85.7" y="83.7">13</text>
<text x="85.7" y="81.1">14</text>
<text x="85.7" y="78.6">15</text>
<text x="187.9" y="79.9">21</text>
<text x="187.9" y="82.4">22</text>
<text x="222.2" y="82.4">35</text>
<text x="222.2" y="79.9">36</text>
<text x="65.3" y="86.2">11</text>
<text x="65.3" y="88.8">12</text>
<text x="85.7" y="88.8">11</text>
<text x="85.7" y="86.2">12</text>
<text x="188.5" y="87.5">3</text>
<text x="188.5" y="85">6</text>
<text x="222.2" y="85">34</text>
<text x="222.8" y="87.5">1</text>
<text x="65.3" y="91.3">13</text>
<text x="65.3" y="93.8">14</text>
<text x="85.7" y="91.3">10</text>
<text x="86.3" y="93.8">9</text>
<text x="188.5" y="92.6">4</text>
<text x="188.5" y="90">5</text>
<text x="188.5" y="95.1">7</text>
<text x="222.2" y="95.1">62</text>
<text x="222.2" y="92.6">63</text>
<text x="222.2" y="90">64</text>
<text x="65.3" y="96.4">15</text>
<text x="65.3" y="98.9">16</text>
<text x="65.3" y="101.5">17</text>
<text x="86.3" y="101.5">6</text>
<text x="86.3" y="98.9">7</text>
<text x="86.3" y="96.4">8</text>
<text x="187.9" y="100.2">12</text>
<text x="188.5" y="97.7">8</text>
<text x="222.2" y="100.2">60</text>
<text x="222.2" y="97.7">61</text>
<text x="65.3" y="104">18</text>
<text x="65.3" y="106.5">19</text>
<text x="86.3" y="106.5">4</text>
<text x="86.3" y="104">5</text>
<text x="187.9" y="102.7">11</text>
<text x="222.2" y="107.8">56</text>
<text x="222.2" y="105.3">58</text>
<text x="222.2" y="102.7">59</text>
<text x="65.3" y="109.1">20</text>
<text x="65.3" y="111.6">21</text>
<text x="86.3" y="111.6">2</text>
<text x="86.3" y="109.1">3</text>
<text x="222.2" y="112.9">54</text>
<text x="222.2" y="110.4">55</text>
<text x="65.3" y="114.2">22</text>
<text x="86.3" y="114.2">1</text>
<text x="222.2" y="118">52</text>
<text x="222.2" y="115.4">53</text>
<text x="222.2" y="125.6">49</text>
<text x="222.2" y="123.1">50</text>
<text x="222.2" y="120.5">51</text>
<text x="222.2" y="130.7">46</text>
<text x="222.2" y="128.1">47</text>
<text x="222.2" y="135.8">44</text>
<text x="222.2" y="133.2">45</text>
<text x="222.2" y="143.4">41</text>
<text x="222.2" y="140.8">42</text>
<text x="222.2" y="138.3">43</text>
<text x="192.9" y="148.7" transform="rotate(-90 192.9 148.7)">23</text>
<text x="195.4" y="148.7" transform="rotate(-90 195.4 148.7)">33</text>
<text x="198" y="148.7" transform="rotate(-90 198 148.7)">48</text>
<text x="200.5" y="148.7" transform="rotate(-90 200.5 148.7)">65</text>
<text x="222.2" y="145.9">40</text>
</g>
<g font-size="1" fill="#006464">
<text x="175.2" y="79.5">R19</text>
<text x="171.4" y="94.7">R18</text>
<text x="152.4" y="97.3">R17</text>
</g>
<g font-size=".8" fill="#a90000">
<text x="137" y="65.8">2</text>
<text x="139.5" y="64.6" transform="rotate(-90 139.5 64.6)">1</text>
<text x="139.5" y="68.4" transform="rotate(-90 139.5 68.4)">3</text>
</g>
</svg>
